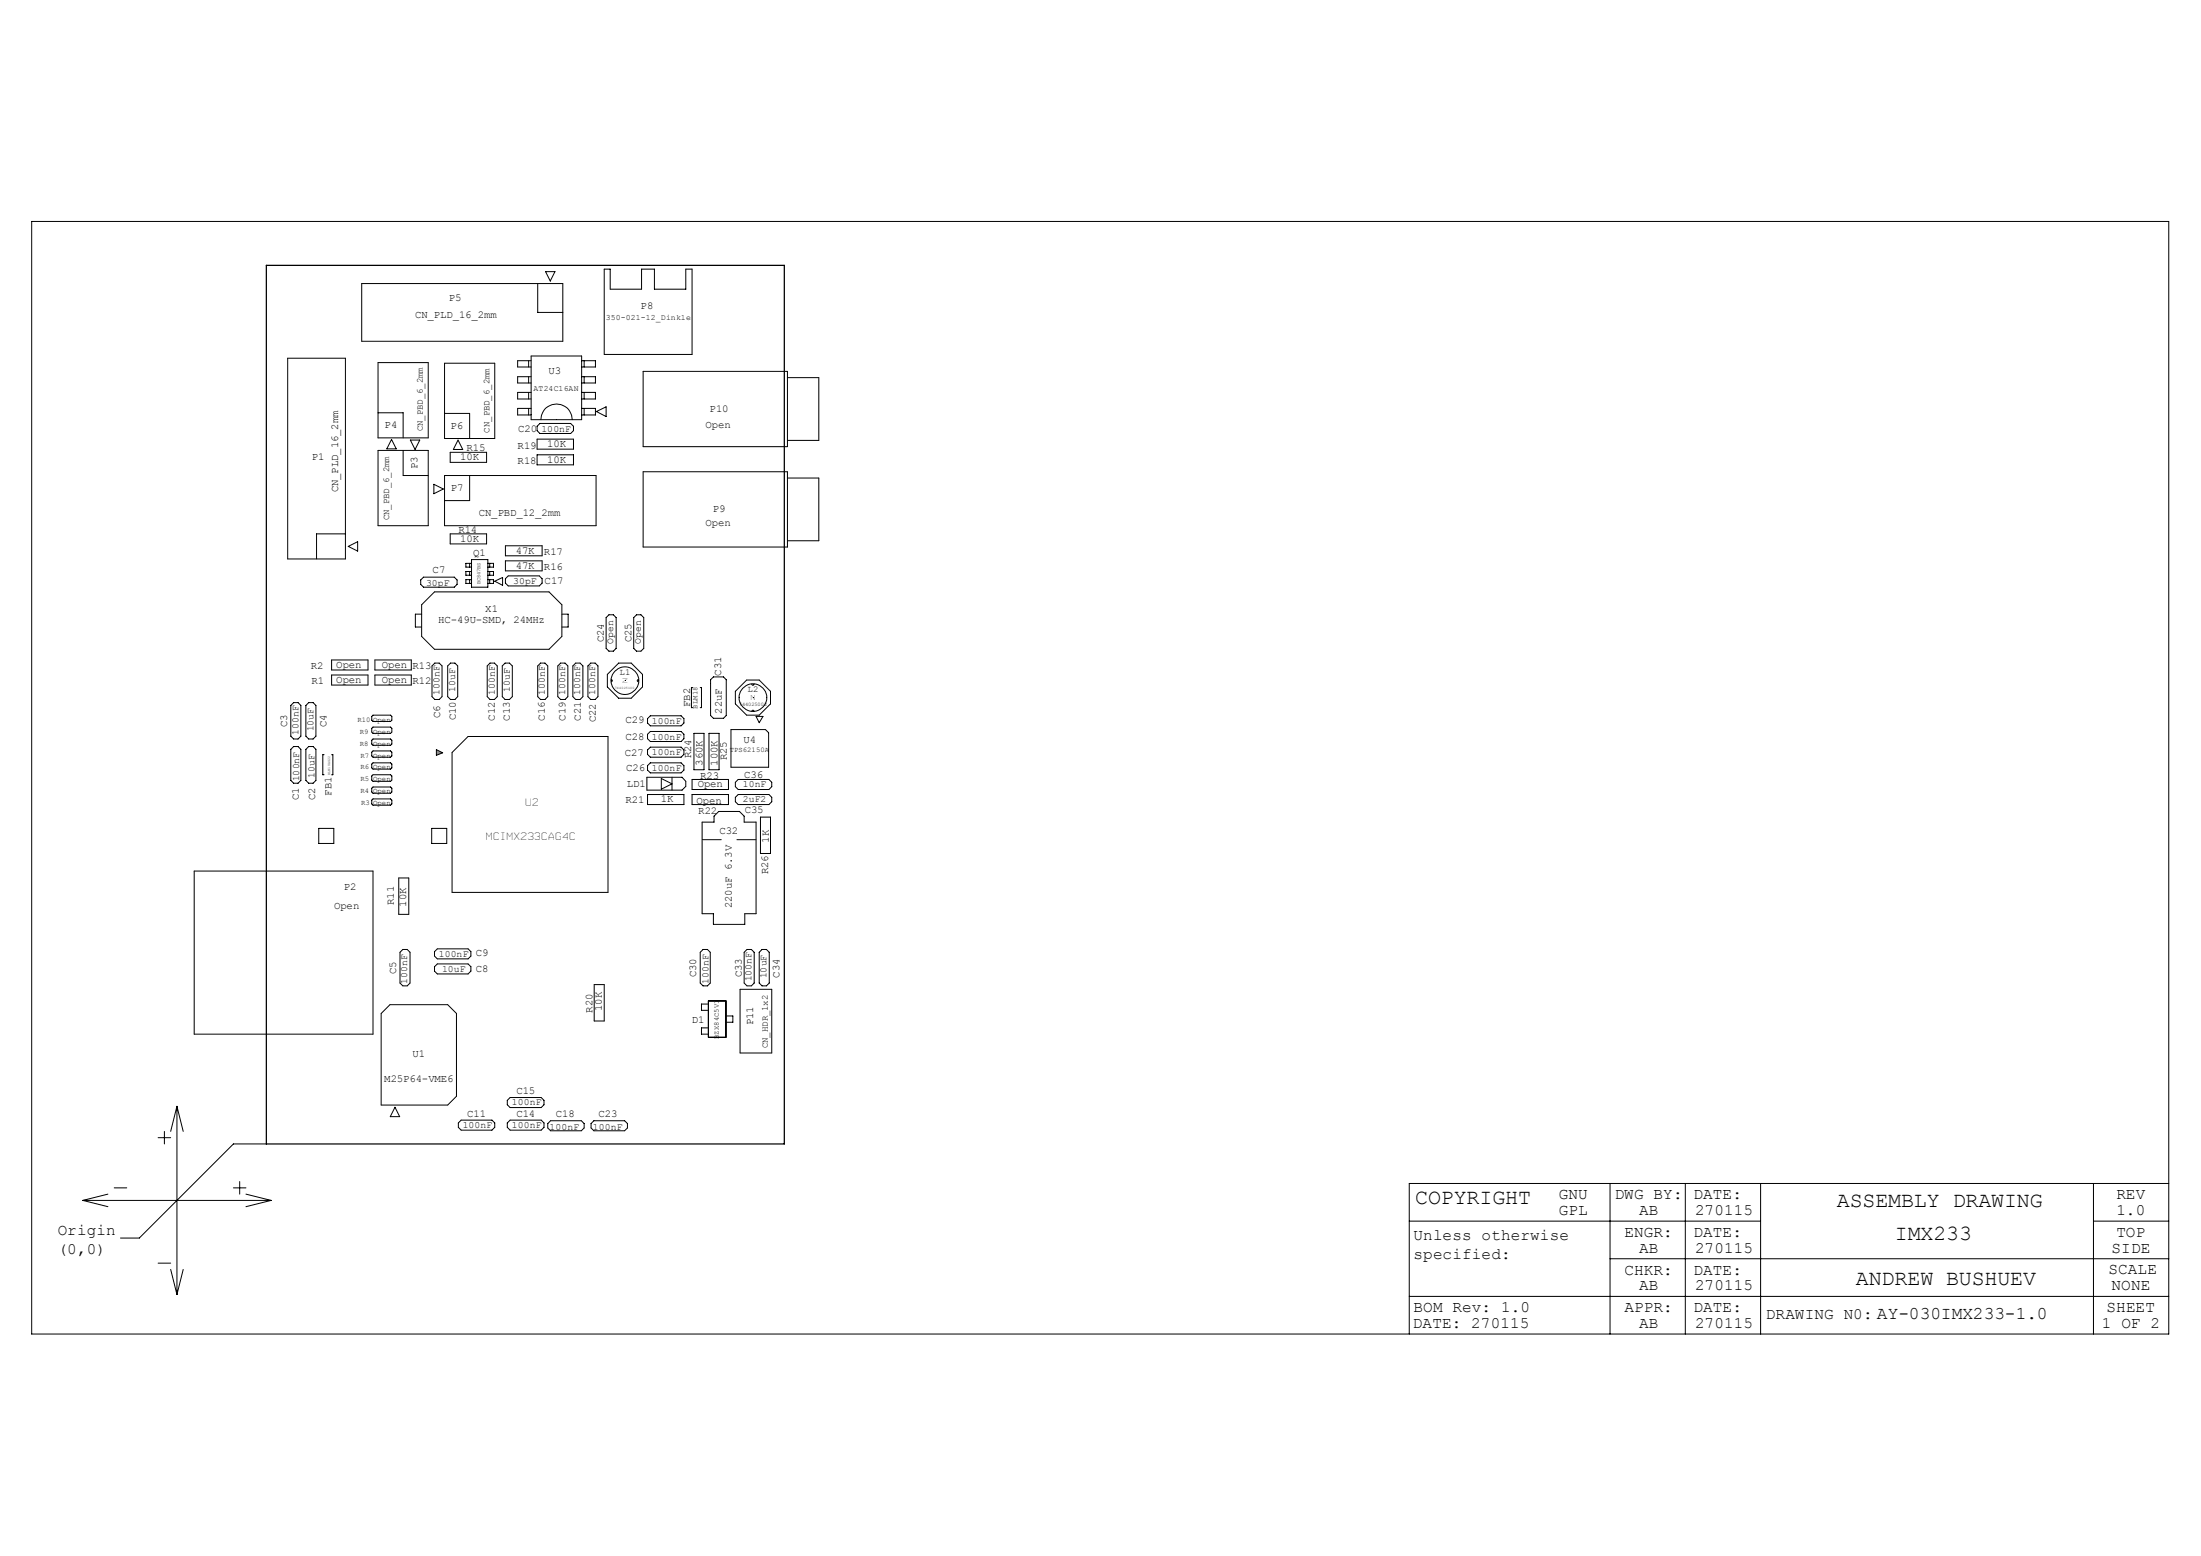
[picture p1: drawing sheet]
<svg xmlns="http://www.w3.org/2000/svg" width="297mm" height="210mm" viewBox="0 0 297 210" stroke-linecap="round" stroke-linejoin="round" font-family="sans-serif">
<g fill="none" stroke="#000" stroke-width=".13">
<path d="M4.3 29.9h288.4v150.1h-288.4zM43 111.8h2v2h-2zM58.3 111.8h2v2h-2zM21.3 153.5h1.7M22.2 152.7v1.7M23.9 149.3l-.9 3.4M23.9 149.3v25.4M23.9 149.3l.8 3.4M32.3 159.5v1.7M35.9 154.4h-4.4l-12.7 12.7h-2.5M217.3 159.7v20.3M227.4 159.7v20.3"/>
<path d="M237.6 159.7v20.3M282.5 159.7v20.3M292.7 159.7h-102.5v20.3M11.2 162h25.4M11.2 162l3.4 .9M14.6 161.2l-3.4 .8M15.4 160.3h1.7M21.3 170.5h1.7M23 171.3l.9 3.4M24.7 171.3l-.8 3.4M31.5 160.3h1.7M33.2 161.2l3.4 .8"/>
<path d="M36.6 162l-3.4 .9M190.2 175h102.5M190.2 164.8h47.4M217.3 169.9h75.4M282.5 164.8h10.2"/>
</g>
<path d="M58.9 101.2l.8 .4-.8 .3z" fill-rule="evenodd" fill="#8d8d8d"/>
<g fill="none" stroke="#000" stroke-width=".13">
<path d="M48.8 38.3h27.1v7.8h-27.1zM72.6 38.3v3.9h3.3M73.6 36.7h1.3l-.6 1.2zM81.5 36.3h.8v2.7h4.3v-2.7h1.7v2.7h4.2v-2.7h.9v11.5h-11.9zM38.8 48.3h7.8v27.1h-7.8zM51 48.9h6.8v10.2h-6.8zM51 55.7h3.4v3.4M52.8 59.3l.7 1.3h-1.3zM55.4 59.4h1.2l-.6 1.3zM60 49h6.8v10.2h-6.8zM60 55.8h3.4v3.4M61.8 59.4l.6 1.3h-1.2z"/>
<path d="M71.3 48.7v.8M71.3 50.8v.9M71.3 53v.8M71.3 55.1v.9M71.7 48h6.8v8.6h-6.8zM71.7 48.7h-1.9v.8h1.9M71.7 50.8h-1.9v.9h1.9M71.7 55.1h-1.9v.9h1.9M71.7 53h-1.9v.8h1.9M72.5 57.5l.4-.4h4.1l.4 .4v.6l-.4 .4h-4.1l-.4-.4zM72.5 59.3h4.9v1.3h-4.9zM73 56.6a2.12 2.12 0 0 1 2.1-2.1 2.12 2.12 0 0 1 2.1 2.1"/>
<path d="M78.5 48.7h1.8v.8h-1.8M78.5 50.8h1.8v.9h-1.8M78.5 55.1h1.8v.9h-1.8M78.5 53h1.8v.8h-1.8M78.8 48.7v.8M78.8 50.8v.9M78.8 53v.8M78.8 55.1v.9M80.5 55.5l1.3-.6v1.3zM86.8 50.1h19.5v10.2h-19.5zM106.3 51h4.2v8.4h-4.2M46.6 72.1h-3.9v3.3"/>
<path d="M47 73.7l1.3-.6v1.3zM51 60.8h6.8v10.2h-6.8zM54.4 60.8v3.4h3.4M57.1 77.9h4.2l.4 .4v.6l-.4 .3h-4.2l-.3-.3v-.6zM58.5 65.4l1.3 .6-1.3 .6zM58.6 79.9h15.5l1.7 1.7v4.3l-1.7 1.7h-15.5l-1.7-1.7v-4.3zM60 64.2h20.4v6.8h-20.4zM60.7 61h5v1.4h-5zM60.7 72.1h5v1.3h-5zM63.4 64.2v3.4h-3.4M63.4 76v.5M63.4 77.1v.5"/>
<path d="M63.4 78.2v.5M63.6 76h-.7v.5h.7M63.6 77.1h-.7v.5h.7M63.6 78.2h-.7v.5h.7M63.6 75.5h2.2v3.7h-2.2zM65.8 76h.8v.5h-.8M65.8 77.1h.8v.5h-.8M65.8 78.2h.8v.5h-.8M66.1 76v.5M66.1 77.1v.5M66.1 78.2v.5M66.8 78.4l1-.5v1.1z"/>
<path d="M68.2 73.7h5v1.3h-5zM68.2 78.1l.4-.4h4.2l.4 .4v.6l-.4 .4h-4.2l-.4-.4zM68.2 75.7h5v1.3h-5zM72.5 61.4h4.9v1.3h-4.9zM86.8 63.7h19.5v10.1h-19.5zM106.3 64.5h4.2v8.5h-4.2M39.6 94.8h.6l.4 .4v4.2l-.4 .3h-.6l-.4-.3v-4.2zM41.7 94.8h.5l.4 .4v4.2l-.4 .3h-.5l-.4-.3v-4.2zM44.7 89.1h5v1.3h-5zM44.7 91.1h5v1.4h-5zM50.2 96.7l.1-.2h2.4l.2 .2v.5l-.2 .2h-2.4l-.1-.2zM50.3 98.1h2.4l.2 .2v.5l-.2 .2h-2.4l-.1-.2v-.5z"/>
<path d="M50.3 99.7h2.4l.2 .2v.5l-.2 .2h-2.4l-.1-.2v-.5zM50.6 89.1h4.9v1.3h-4.9zM50.6 91.1h4.9v1.4h-4.9zM56.9 82.9h-.9v1.7h.9M58.7 89.5h.6l.3 .4v4.1l-.3 .4h-.6l-.4-.4v-4.1zM60.8 89.5h.6l.4 .4v4.1l-.4 .4h-.6l-.4-.4v-4.1zM63.2 99.4h18.8v21h-21v-18.8zM66.1 89.5h.6l.4 .4v4.1l-.4 .4h-.6l-.4-.4v-4.1zM68.2 89.5h.5l.4 .4v4.1l-.4 .4h-.5l-.4-.4v-4.1zM72.9 89.5h.6l.4 .4v4.1l-.4 .4h-.6l-.3-.4v-4.1zM75.6 89.5h.6l.4 .4v4.1l-.4 .4h-.6l-.3-.4v-4.1zM75.8 82.9h.9v1.7h-.9"/>
<path d="M77.7 89.5h.6l.4 .4v4.1l-.4 .4h-.6l-.4-.4v-4.1zM79.7 89.5h.6l.4 .4v4.1l-.4 .4h-.6l-.4-.4v-4.1zM81.8 83.4l.4-.4h.6l.3 .4v4.1l-.3 .4h-.6l-.4-.4zM82.5 91.7l.1 .2-.1 .1M83.5 89.5h1.7l1.5 1.5v1.7l-1.5 1.5h-1.7l-1.5-1.5v-1.7zM85.5 83.4l.4-.4h.6l.4 .4v4.1l-.4 .4h-.6l-.4-.4zM86.1 91.7l-.1 .2 .1 .1M87.8 96.6h4.1l.4 .4v.6l-.4 .4h-4.1l-.4-.4v-.6zM87.8 98.7h4.1l.4 .4v.6l-.4 .4h-4.1l-.4-.4v-.6zM93.5 92.8h-.2v2.7h.2M93.6 99h1.4v4.9h-1.4zM94.5 92.8h.2v2.7h-.2"/>
<path d="M95.7 99h1.3v4.9h-1.3zM96.3 91.4h1.3l.4 .3v4.9l-.4 .3h-1.3l-.4-.3v-4.9zM98.6 98.5h4.7l.4 .4v4.6h-5.1zM99.2 93.3l1.6-1.5h1.6l1.6 1.5v1.7l-1.6 1.5h-1.6l-1.6-1.5zM101.4 96l.2-.2 .2 .2M101.4 92.3l.2 .2 .2-.2M102 96.7h1l-.6 .8zM26.2 117.6h24.1v22h-24.1zM39.2 101.1l.4-.3h.6l.4 .3v4.2l-.4 .4h-.6l-.4-.4zM41.3 101.1l.4-.3h.5l.4 .3v4.2l-.4 .4h-.5l-.4-.4zM43.7 101.9h-.1v2.7h.1M44.7 101.9h.2v2.7h-.2"/>
<path d="M50.2 108l.1-.2h2.4l.2 .2v.5l-.2 .2h-2.4l-.1-.2zM50.3 103h2.4l.2 .1v.5l-.2 .2h-2.4l-.1-.2v-.5zM50.3 101.3h2.4l.2 .2v.5l-.2 .2h-2.4l-.1-.2v-.5zM50.3 104.6h2.4l.2 .1v.6l-.2 .2h-2.4l-.1-.2v-.6zM50.3 106.2h2.4l.2 .2v.5l-.2 .2h-2.4l-.1-.2v-.5zM53.8 118.5h1.4v4.9h-1.4zM58.9 101.2l.8 .4-.8 .3zM87.3 104.9h4.7l.5 .6v.6l-.5 .5h-4.7zM87.4 107.2h4.9v1.4h-4.9zM87.8 100.8h4.1l.4 .4v.6l-.4 .4h-4.1l-.4-.4v-.6zM87.8 103h4.1l.4 .3v.6l-.4 .4h-4.1l-.4-.4v-.6zM89.2 105.1l1.5 .7-1.5 .7z"/>
<path d="M90.7 104.9v1.7M93.4 105.2h4.9v1.4h-4.9zM93.4 107.2h4.9v1.4h-4.9zM94.7 111h1.7v-.8l.6-.7h2.8l.6 .7v.8h1.6v12.3h-1.5v1.5h-4.2v-1.5h-1.6zM94.8 113.3h2.5M99.4 113.3h2.6M99.6 105.2h4.2l.3 .4v.6l-.3 .4h-4.2l-.4-.4v-.6zM99.6 107.2h4.2l.3 .4v.6l-.3 .4h-4.2l-.4-.4v-.6zM102.6 110.3h1.4v4.9h-1.4zM51.4 136.8l1.2-1.2h7.8l1.2 1.2v11.2l-1.2 1.1h-9zM54.4 128.1h.5l.4 .4v4.2l-.4 .4h-.5l-.4-.4v-4.2zM58.6 128.4l.4-.3h4.2l.3 .3v.6l-.3 .4h-4.2l-.4-.4z"/>
<path d="M58.6 130.5l.4-.4h4.2l.3 .4v.6l-.3 .3h-4.2l-.4-.3zM80.2 132.9h1.3v4.9h-1.3zM94.5 128.5l.4-.4h.6l.3 .4v4.2l-.3 .4h-.6l-.4-.4zM95.6 138.7h-.9v.9h.9M95.6 135.1h2.4v4.9h-2.4zM95.6 135.5h-.9v.9h.9M98 137.1h.9v.9h-.9M99.9 133.5h4.2v8.6h-4.2zM100.8 128.1h.6l.4 .4v4.2l-.4 .4h-.6l-.4-.4v-4.2zM102.4 128.5l.4-.4h.6l.4 .4v4.2l-.4 .4h-.6l-.4-.4zM53.3 149.4l.6 1.3h-1.2zM62.2 151.2h4.2l.4 .4v.5l-.4 .4h-4.2l-.4-.4v-.5z"/>
<path d="M68.5 151.6l.3-.4h4.2l.4 .4v.5l-.4 .4h-4.2l-.3-.4zM68.5 148.5l.3-.4h4.2l.4 .4v.6l-.4 .4h-4.2l-.3-.4zM74.3 151.3h4.1l.4 .3v.6l-.4 .4h-4.1l-.4-.4v-.6zM80.1 151.3h4.2l.4 .3v.6l-.4 .4h-4.2l-.3-.4v-.6z"/>
<circle cx="84.3" cy="91.9" r="1.86"/>
<circle cx="101.6" cy="94.1" r="1.86"/>
</g>
<path d="M35.9 35.8h69.9v118.6h-69.9z" fill="none" stroke="#000" stroke-width=".17"/>
<g font-size="2.9">
<text x="191" y="162.5">COPYRIGHT</text>
<text x="247.9" y="162.9">ASSEMBLY DRAWING</text>
<text x="255.7" y="167.4">IMX233</text>
<text x="250.4" y="173.5">ANDREW BUSHUEV</text>
</g>
<g font-size="2.2">
<text x="210.3" y="161.9">GNU</text>
<text x="217.9" y="161.9">DWG BY:</text>
<text x="228.5" y="161.9">DATE:</text>
<text x="285.6" y="161.9">REV</text>
<text x="7.8" y="166.7">Origin</text>
<text x="190.7" y="167.4">Unless otherwise</text>
<text x="210.3" y="164">GPL</text>
<text x="219.2" y="167">ENGR:</text>
<text x="221.2" y="164">AB</text>
<text x="228.5" y="167">DATE:</text>
<text x="228.7" y="164">270115</text>
<text x="285.6" y="167">TOP</text>
<text x="285.6" y="164">1.0</text>
<text x="7.8" y="169.2">(0,0)</text>
<text x="190.7" y="169.9">specified:</text>
<text x="219.2" y="172">CHKR:</text>
<text x="221.2" y="169.1">AB</text>
<text x="228.5" y="172">DATE:</text>
<text x="228.7" y="169.1">270115</text>
<text x="284.5" y="172">SCALE</text>
<text x="284.9" y="169.1">SIDE</text>
<text x="190.7" y="179.2">DATE: 270115</text>
<text x="190.7" y="177.1">BOM Rev: 1.0</text>
<text x="219.2" y="177.1">APPR:</text>
<text x="221.2" y="174.2">AB</text>
<text x="221.2" y="179.2">AB</text>
<text x="228.5" y="177.1">DATE:</text>
<text x="228.7" y="174.2">270115</text>
<text x="228.7" y="179.2">270115</text>
<text x="238.3" y="178">DRAWING N0: AY-030IMX233-1.0</text>
<text x="283.6" y="179.2">1 OF 2</text>
<text x="284.3" y="177.1">SHEET</text>
<text x="284.9" y="174.2">NONE</text>
</g>
<g font-size="1.4">
<text x="60.6" y="40.6">P5</text>
<text x="86.4" y="41.7">P8</text>
<text x="56" y="42.9">CN_PLD_16_2mm</text>
<text x="74" y="50.5">U3</text>
<text x="51.9" y="57.8">P4</text>
<text x="60.8" y="57.9">P6</text>
<text x="69.9" y="58.3">C20</text>
<text x="95.2" y="57.7">Open</text>
<text x="95.8" y="55.5">P10</text>
<text x="42.1" y="62.1">P1</text>
<text x="56.3" y="63.3" transform="rotate(-90 56.3 63.3)">P3</text>
<text x="62.1" y="62.1">10K</text>
<text x="62.9" y="60.9">R15</text>
<text x="69.8" y="60.5">R19</text>
<text x="69.8" y="62.7">R18</text>
<text x="73.8" y="60.4">10K</text>
<text x="73.8" y="62.5">10K</text>
<text x="45.6" y="66.5" transform="rotate(-90 45.6 66.5)">CN_PLD_16_2mm</text>
<text x="60.8" y="66.2">P7</text>
<text x="61.8" y="72">R14</text>
<text x="64.6" y="69.6">CN_PBD_12_2mm</text>
<text x="95.2" y="71">Open</text>
<text x="96.2" y="69.1">P9</text>
<text x="58.4" y="77.3">C7</text>
<text x="62.1" y="73.2">10K</text>
<text x="63.8" y="75.1">Q1</text>
<text x="69.6" y="74.8">47K</text>
<text x="69.6" y="76.8">47K</text>
<text x="73.4" y="74.8">R17</text>
<text x="73.4" y="76.9">R16</text>
<text x="65.5" y="82.6">X1</text>
<text x="73.5" y="78.8">C17</text>
<text x="59.1" y="84.1">HC-49U-SMD, 24MHz</text>
<text x="81.5" y="86.7" transform="rotate(-90 81.5 86.7)">C24</text>
<text x="85.2" y="86.7" transform="rotate(-90 85.2 86.7)">C25</text>
<text x="42" y="90.3">R2</text>
<text x="42" y="92.4">R1</text>
<text x="45.4" y="90.2">Open</text>
<text x="45.4" y="92.2">Open</text>
<text x="51.5" y="90.2">Open R13</text>
<text x="51.5" y="92.2">Open R12</text>
<text x="93.1" y="95.4" transform="rotate(-90 93.1 95.4)">FB2</text>
<text x="97.3" y="91.2" transform="rotate(-90 97.3 91.2)">C31</text>
<text x="38.7" y="98.1" transform="rotate(-90 38.7 98.1)">C3</text>
<text x="44.1" y="98.1" transform="rotate(-90 44.1 98.1)">C4</text>
<text x="59.4" y="96.9" transform="rotate(-90 59.4 96.9)">C6</text>
<text x="61.5" y="97.2" transform="rotate(-90 61.5 97.2)">C10</text>
<text x="66.8" y="97.3" transform="rotate(-90 66.8 97.3)">C12</text>
<text x="68.8" y="97.3" transform="rotate(-90 68.8 97.3)">C13</text>
<text x="73.5" y="97.3" transform="rotate(-90 73.5 97.3)">C16</text>
<text x="76.3" y="97.3" transform="rotate(-90 76.3 97.3)">C19</text>
<text x="78.4" y="97.3" transform="rotate(-90 78.4 97.3)">C21</text>
<text x="80.4" y="97.5" transform="rotate(-90 80.4 97.5)">C22</text>
<text x="84.4" y="97.6">C29</text>
<text x="84.4" y="99.8">C28</text>
<text x="97.4" y="96.3" transform="rotate(-90 97.4 96.3)">22uF</text>
<text x="100.3" y="100.2">U4</text>
<text x="40.3" y="108" transform="rotate(-90 40.3 108)">C1</text>
<text x="42.5" y="108" transform="rotate(-90 42.5 108)">C2</text>
<text x="44.7" y="107.4" transform="rotate(-90 44.7 107.4)">FB1</text>
<text x="84.3" y="102">C27</text>
<text x="84.5" y="104.1">C26</text>
<text x="84.6" y="106.3">LD1</text>
<text x="93.3" y="102.4" transform="rotate(-90 93.3 102.4)">R24</text>
<text x="94.1" y="106.3">Open</text>
<text x="94.5" y="105.1">R23</text>
<text x="94.8" y="103.3" transform="rotate(-90 94.8 103.3)">360K</text>
<text x="96.8" y="103.3" transform="rotate(-90 96.8 103.3)">100K</text>
<text x="98.1" y="102.6" transform="rotate(-90 98.1 102.6)">R25</text>
<text x="100.4" y="105">C36</text>
<text x="65.5" y="113.4">MCIMX233CAG4C</text>
<text x="70.8" y="108.8">U2</text>
<text x="84.4" y="108.4">R21</text>
<text x="89.2" y="108.3">1K</text>
<text x="94" y="108.5">Open</text>
<text x="94.2" y="109.9">R22</text>
<text x="97.1" y="112.6">C32</text>
<text x="100.5" y="109.7">C35</text>
<text x="103.8" y="113.8" transform="rotate(-90 103.8 113.8)">1K</text>
<text x="103.7" y="118" transform="rotate(-90 103.7 118)">R26</text>
<text x="45.1" y="122.7">Open</text>
<text x="46.4" y="120.1">P2</text>
<text x="53.1" y="122.1" transform="rotate(-90 53.1 122.1)">R11</text>
<text x="54.8" y="122.4" transform="rotate(-90 54.8 122.4)">10K</text>
<text x="98.8" y="122.6" transform="rotate(-90 98.8 122.6)">220uF 6.3V</text>
<text x="53.5" y="131.4" transform="rotate(-90 53.5 131.4)">C5</text>
<text x="64.2" y="131.1">C8</text>
<text x="93.9" y="131.9" transform="rotate(-90 93.9 131.9)">C30</text>
<text x="100.1" y="131.9" transform="rotate(-90 100.1 131.9)">C33</text>
<text x="105.2" y="132" transform="rotate(-90 105.2 132)">C34</text>
<text x="80" y="136.7" transform="rotate(-90 80 136.7)">R20</text>
<text x="81.2" y="136.4" transform="rotate(-90 81.2 136.4)">10K</text>
<text x="55.7" y="142.7">U1</text>
<text x="93.3" y="138">D1</text>
<text x="101.6" y="138.4" transform="rotate(-90 101.6 138.4)">P11</text>
<text x="51.9" y="146.1">M25P64-VME6</text>
<text x="69.7" y="147.7">C15</text>
<text x="63" y="150.7">C11</text>
<text x="69.7" y="150.7">C14</text>
<text x="75" y="150.8">C18</text>
<text x="80.8" y="150.8">C23</text>
</g>
<g font-size="1.3">
<text x="73.1" y="58.3">100nF</text>
<text x="57.5" y="79.1">30pF</text>
<text x="69.3" y="78.8">30pF</text>
<text x="82.8" y="86.9" transform="rotate(-90 82.8 86.9)">Open</text>
<text x="86.5" y="86.9" transform="rotate(-90 86.5 86.9)">Open</text>
<text x="59.3" y="93.8" transform="rotate(-90 59.3 93.8)">100nF</text>
<text x="61.4" y="93.4" transform="rotate(-90 61.4 93.4)">10uF</text>
<text x="66.8" y="93.8" transform="rotate(-90 66.8 93.8)">100nF</text>
<text x="68.8" y="93.4" transform="rotate(-90 68.8 93.4)">10uF</text>
<text x="73.5" y="93.8" transform="rotate(-90 73.5 93.8)">100nF</text>
<text x="76.2" y="93.8" transform="rotate(-90 76.2 93.8)">100nF</text>
<text x="78.3" y="93.8" transform="rotate(-90 78.3 93.8)">100nF</text>
<text x="80.3" y="93.8" transform="rotate(-90 80.3 93.8)">100nF</text>
<text x="40.3" y="99.1" transform="rotate(-90 40.3 99.1)">100nF</text>
<text x="42.3" y="98.7" transform="rotate(-90 42.3 98.7)">10uF</text>
<text x="88" y="97.7">100nF</text>
<text x="88" y="99.8">100nF</text>
<text x="88" y="101.9">100nF</text>
<text x="40.4" y="105.5" transform="rotate(-90 40.4 105.5)">100nF</text>
<text x="42.4" y="105" transform="rotate(-90 42.4 105)">10uF</text>
<text x="88" y="104.1">100nF</text>
<text x="100.2" y="106.3">10nF</text>
<text x="100.2" y="108.3">2uF2</text>
<text x="59.2" y="129.1">100nF C9</text>
<text x="59.6" y="131.1">10uF</text>
<text x="54.9" y="132.8" transform="rotate(-90 54.9 132.8)">100nF</text>
<text x="95.6" y="132.8" transform="rotate(-90 95.6 132.8)">100nF</text>
<text x="101.4" y="132.5" transform="rotate(-90 101.4 132.5)">100nF</text>
<text x="103.4" y="132" transform="rotate(-90 103.4 132)">10uF</text>
<text x="69.1" y="149.2">100nF</text>
<text x="62.4" y="152.2">100nF</text>
<text x="69.1" y="152.2">100nF</text>
<text x="74.2" y="152.4">100nF</text>
<text x="80" y="152.4">100nF</text>
</g>
<g font-size="1.2">
<text x="57.1" y="58.2" transform="rotate(-90 57.1 58.2)">CN_PBD_6_2mm</text>
<text x="66" y="58.4" transform="rotate(-90 66 58.4)">CN_PBD_6_2mm</text>
<text x="52.5" y="70.2" transform="rotate(-90 52.5 70.2)">CN_PBD_6_2mm</text>
<text x="83.6" y="91.1">L1</text>
<text x="100.9" y="93.4">L2</text>
<text x="103.6" y="141.5" transform="rotate(-90 103.6 141.5)">CN_HDR_1x2</text>
</g>
<g font-size="1.1">
<text x="81.7" y="43.2">350-021-12_Dinkle</text>
<text x="72" y="52.7">AT24C16AN</text>
</g>
<g font-size="1">
<text x="84" y="91.6" transform="rotate(90 84 91.6)">N</text>
<text x="94.1" y="95.6" transform="rotate(-90 94.1 95.6)">BLM18</text>
<text x="101.3" y="94.5">N</text>
<text x="48.3" y="97.4">R10 Open</text>
<text x="48.6" y="99">R9 Open</text>
<text x="48.6" y="100.6">R8 Open</text>
<text x="98.5" y="101.6">TPS62150A</text>
<text x="48.6" y="102.2">R7 Open</text>
<text x="48.6" y="103.8">R6 Open</text>
<text x="48.6" y="105.5">R5 Open</text>
<text x="48.6" y="107.1">R4 Open</text>
<text x="48.7" y="108.7">R3 Open</text>
<text x="97" y="140.2" transform="rotate(-90 97 140.2)">BZX84C5V1</text>
</g>
<g font-size=".7">
<text x="64.9" y="78.9" transform="rotate(-90 64.9 78.9)">BC847BS</text>
<text x="99.7" y="95.2">744025002</text>
</g>
<g font-size=".5">
<text x="83" y="92.9">744025100</text>
<text x="44.5" y="104.6" transform="rotate(-90 44.5 104.6)">BLM18AG22</text>
</g>
</svg>
